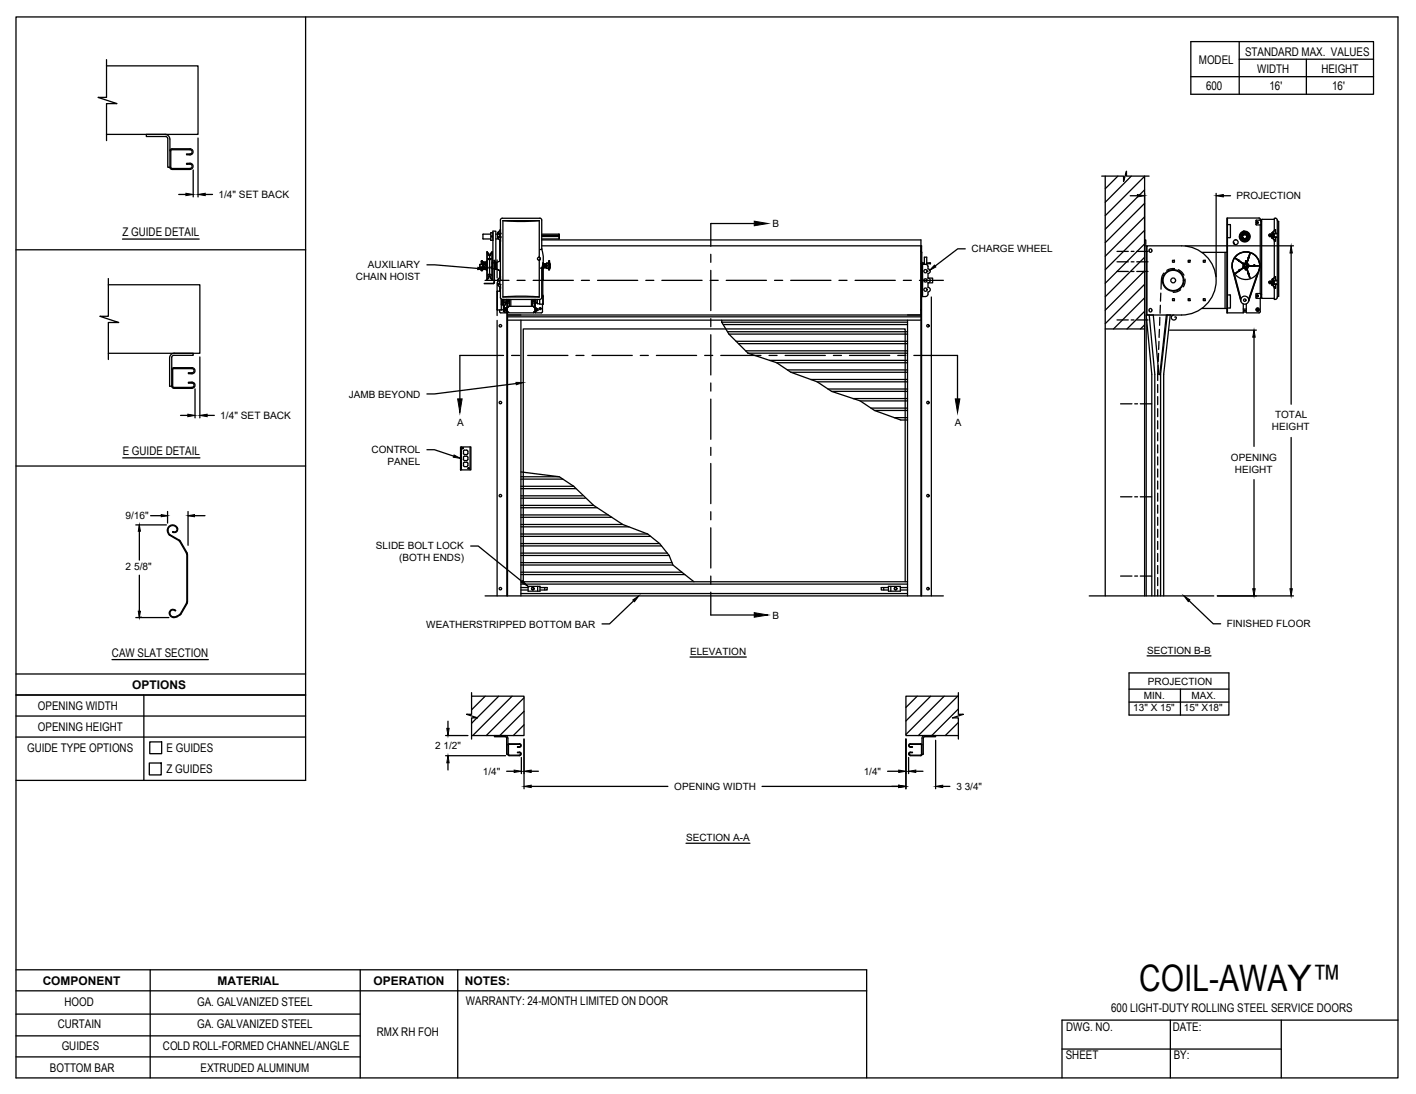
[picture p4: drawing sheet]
<svg xmlns="http://www.w3.org/2000/svg" width="279mm" height="216mm" viewBox="0 0 279 216" stroke-linecap="round" stroke-linejoin="round" font-family="sans-serif">
<!-- layer: ANNOTATIONS -->
<g fill="none" stroke="#000" stroke-width=".25">
<path d="M35.3 38.4h1.4M38.1 33.5v5.4M39.1 27.2v11.7M40.5 38.4h1.4M223 38.6h1.4M225.8 38.2v11.4M240 38.2v16.4M241.4 38.6h1.4M84.2 52.3h1.5l8.6 .7M190.5 49.1h-1.5l-4.5 3.4M233.8 48.5h21.4M254.8 49.9v29.9"/>
<path d="M38.5 76.8v5.7M39.4 70.4v12.1M101.9 75.7l-16.2 2h-1.5M230.8 65.2h17.1M247.4 66.5v21.6M35.6 82h1.5M40.9 82h1.4M84.2 88.8h1.5l3.8 1.2M247.4 94.7v21.5M254.8 86.3v29.9M26.8 103.6h6M27.5 103.6v6.9"/>
<path d="M27.5 113.5v8.4M29.7 101.8h3.4M33.1 100.9v2.3M37.1 100.9v6.7M37.1 101.8h3.3M92.9 107.8h1.5l8.6 7M125 118.6l-4.7 4.5h-1.5M234.6 118.6l4.8 4.5h1.5M240.2 117.6h15M26.8 121.9h6.5M136.2 129.7h11.1M222.8 132.8h19.7v8.3h-19.7z"/>
<path d="M222.8 136h19.7M222.8 138.6h19.7M226.3 129.4h12.7M232.9 136v5.1M87.9 145.2h4.4M87.9 149.1h11.9M88.4 142.3v1.4M88.4 150.5v1.5M100 152.2h1.5M102.9 149.5v3.2M103.4 145.9v9.8M104.8 155.2h27"/>
<path d="M104.8 152.2h1.4M150.4 155.2h26.9M175.1 152.2h2.2M178.8 145.9v9.8M179.3 149.5v3.2M180.7 152.2h1.4M184.6 146.1v9.6M186 155.2h1.4M135.4 166.4h12.6"/>
</g>
<!-- layer: RMZ LH F.O.H. -->
<g fill="none" stroke="#000" stroke-width=".25">
<path d="M217.4 34.8h4.3v1l.6-2v1h4.4M218.1 34.8v82.8M220.6 34.8l-2.5 2.5M223.2 34.8l-5.1 5.1M225.8 37.5l-7.7 7.7M94.7 52.2h.3M94.7 52.7h.3M94.7 52.2v.5M95 52.2h.2M95 52.7h.2M95 53.4h.2M95 51.6h.2"/>
<path d="M95 52.7v.7M95.1 51.5v.7zM95.1 52.7v.7M95.1 51.5v.7M95.2 51.6h-.2v.6M95.2 52l.1 .9M95.2 51.6v1.8M95.3 52.2h.1M95.3 52.2v.6M95.3 52.1h.1M95.3 52.8h.1M95.3 52.7h.1"/>
<path d="M95.3 52.1l-.1 .8M95.3 52.1v.1M95.4 51.7v.3M95.4 52.9v.3M95.4 51.8v.2h.6M95.4 51.8h.6M95.4 52.9v.3h.6M95.4 52.9h.6M95.4 52.7h.2M95.4 52.9h.1M95.4 52.2v.6M95.4 52.2h.3"/>
<path d="M95.5 52.2l-.1-.1v.7M95.5 52.7l.1 .1M95.6 52.8h.1M95.7 52.7l.3 .1M95.7 55.3h4.7M95.8 52.1l.1 .1M95.8 52.2l-.2 .6M95.8 52.1l-.2 .7M95.8 52.1h.1M95.8 52.2h.2M96 51.8h-.6M96 53h-.6"/>
<path d="M96.1 51.6h-.1v1.8h.1M96.1 49.7v5.5M96.2 50h.1M96.2 49.8l.2 .3M96.2 51.1l.2 .1M96.2 50l-.1-.3v5.5M96.2 50l.2 .3M96.2 52.9h.1M96.3 52.9h.1M96.4 51.2h.1M96.4 54.9l-.2 .1-.1 .2M96.4 50.1l.1 .1"/>
<path d="M96.4 50.1h.1M96.4 50.2l.1 .1M96.4 54.8v.1M96.4 54.1l-.2 .2M96.5 50.3v.1M96.5 54.6l-.1 .2M96.5 54.6h.1M96.5 54.7h.1M96.5 50.4l.1 .1M96.6 50.5h.1M96.6 54.4l-.1 .2M96.6 54.4l.1 .1"/>
<path d="M96.6 50.5v3.9M96.7 54.5l.1 .3M96.7 50.4h.1M96.7 50.4l-.1 .1M96.7 50.3v.1M96.8 50.3l.3-.6v5.5M96.8 54.1l.2 .2M96.8 50.1l-.1 .2M96.8 54.8v.1M96.8 51.2h.1M96.8 54.9l.2 .2M96.8 50.1h.1"/>
<path d="M96.8 50.2h.1M96.8 46.2l-1.5 .1v.9h1.5M96.9 52.9h.1M97 52.9h.1M97 46.7h.2M97 54.3h.1M97 46.6h.1v.2h-.1zM97 55.1h.1M97 49.9l-.2 .2M97 51.1l-.2 .1M97 55.1l.1 .1M97 49.8v.1"/>
<path d="M97.1 49.7v5.5M97.1 51.8h.1M97.1 53.1h.1M97.1 53h.1M97.1 45.9h-.3v1.5h.5M97.2 45.9h.1M97.2 51.9h.3M97.2 53h.3M97.2 51.9h-.1M97.2 51.9v1.1M97.5 55.8v-4.4l.1 4.4M97.5 55.8l-.1 .1"/>
<path d="M97.5 55.8l-.1 .2h-1.9l1.9-.1M97.6 51.8h.2M97.6 53.2h.2M97.8 51.8v1.4M97.8 51.8v-6.2h-.5v6.3M97.8 47.2h.6M97.8 46.2h.4M97.9 52.7h.1M97.9 52.2h.1M97.9 51.9h.1M97.9 53v.1M97.9 53l.8 .5-.8-.4"/>
<path d="M97.9 53.1h.1M98.1 51.3v3.5M98.1 55.8v6.5M98.1 57.5v3.7l1.2-.1M98.1 57.5v3.6M98.1 57.5h.6M98.2 55.5h.4v.4l-.4 .1M98.2 46.9l.1 .1M98.2 46.9l.6 .7M98.2 55.3h.1M98.2 46h.1M98.2 56v.1h.6"/>
<path d="M98.2 55.3h.6M98.2 46h.6M98.2 46v.9M98.2 55.3v.7M98.2 46.9h.6M98.3 46.7h.5M98.3 55.2l-.1 .1M98.3 45.9l-.1 .1M98.3 56.2l-.1-.1 .6 .8M98.3 56.2h.1M98.3 47h.1M98.3 56.2v.1"/>
<path d="M98.3 45.9h.1M98.3 56.3h.1M98.3 56.3l.4 .6M98.3 47l.4 .6M98.5 46.2h.3M98.5 46.2h-.1M98.5 46.2l.1 .1M98.6 46.6l-.1 .1M98.6 46.2h.1M98.6 46.6v-.3v.3M98.6 47.4v4.1M98.6 53.4v1.4"/>
<path d="M98.6 56.6v.9M98.7 51.5l-.8 .4M98.7 46.7h-.5h.6M98.7 56.9h.1M98.7 47.6h.1M98.7 46.2v.5M98.7 54.6l-.5 .7M98.7 45.3l-.5 .7M98.7 54.6l-.4 .6M98.7 54.6h.1M98.7 45.3l-.4 .6M98.7 45.3h.1"/>
<path d="M98.7 46.7h.1M98.8 56.1l-.1 2.6 .4 .4v.3M98.8 47.6l-.1 7M98.8 46.9v.7M98.8 54.6v.7M98.8 46.1l-.1 .1M98.8 46.1l-.6 .1h.5M98.9 59v2.2M98.9 59v1.2M99 59.4v.6l.2 .1M99.1 59.3v.1M99.1 59.4h-.1"/>
<path d="M99.2 59.1l.1 1.1M99.2 43.6l4 .1 3.2-.1M99.2 58.6l4-.2 3.2 .2M99.2 43.5v15.1M99.2 58.6h7.2M99.2 43.5h7.2M99.3 59.1v1.1M99.3 59.1v2.4l.1-2.4M99.5 59.1v.6h.3v-.6M99.7 59.7v.5l-.2 .1M99.8 59.6h.1M99.9 59.8h.1"/>
<path d="M99.9 59.1v.7M100 59.9h.1M100 59.1v58.5M100.1 59.1v58.5M100.2 59.8v.8M100.3 59.8h-.2M100.3 59.5h.1M100.3 59.5h.2M100.3 59.1v.7M100.5 59.1v1.4M100.8 59.1v1.4M102 55.3h1.6"/>
<path d="M104.9 59.1v1.4M105 59.1l.1 1.4M105.1 59.1v.6h-.1M105.1 59.5h.2M105.2 55.3h7.9M105.3 59.1l.1 .7M105.3 59.8h.1M105.4 59.5h.1M105.4 59.8h.1M105.5 59.8v.8M105.5 59.1v2.6h1.5v-1.7M105.6 59.1v2.6"/>
<path d="M105.7 59.1l-.1 .8M105.7 59.7h.3M105.7 59.1v.7M105.7 59.8h.1M106 59.1v.8h.5M106.4 50.8l.2 .3-.2 .3v7.2M106.4 50.8h.1M106.4 51.4h.1M106.4 43.5v7.3M106.5 43.1l.4 .3v5.8M106.5 52.9l.4 .1M106.5 43.1h-7.6l-.2 .3 .1 2.6"/>
<path d="M106.5 59.1h-7.5v.3h.1M106.9 49.2l.3 1.9-.3 1.9M106.9 53v5.7l-.2 .3-.2 .1v.9h.6M106.9 49.2l-.4 .1M106.9 53h.1M106.9 49.2h.1M106.9 48.5h74.9v1.2M106.9 47.3h74.8v70.3M106.9 46.4h3.4M106.9 46.2h3.4M106.9 46.7h3.5M107.1 52.2v7.8"/>
<path d="M107.1 58.4h.1M107.1 58.4v1.6M107.2 51.9v1.1M107.2 51.8l-.1 3.4M107.2 52.1l.1 .1M107.3 52.7h-.1M107.3 52.7v.1M107.3 52.2v.5M107.4 52.7h.1M107.5 52.2l-.1-.2-.1 .7M107.5 52.2l-.1 .7-.2-.2M107.7 52.2l-.1 .7-.2-.2"/>
<path d="M107.7 52.2h.1M107.7 52.2l-.1-.2-.1 .8M107.8 52.7l.1 .2M107.8 52.2v.7l-.1-.2M107.8 52.7v.1M107.8 52.2h.1M107.9 52.1l-.2 .1v.6M107.9 52.6v.1M108 51.9v.6h.4M108 51.9h.4l.1 .2-.3 .1 .3 .1M108 52.5v.5h.4l.1-.2-.3-.1 .3-.1M108 51.9v1.1"/>
<path d="M108.3 51.9v-.5h.1l.1 1.6-.1 .3-.1-.1M108.3 53v.2zM108.3 52.7h.2M108.3 53h.1M108.5 52.3v.3zM108.5 52.1h.1M108.5 52.2l-.2 .1M108.5 52.7v.1M110.3 46.2v1h-3.4M110.3 46.2l.1 .3h-3.5M110.3 46.7v.5M114.7 55.3h1.6"/>
<path d="M117.9 55.3h7.9M127.4 55.3h1.6M130.6 55.3h7.9M140.1 55.3h1.6M143.3 55.3h7.9M152.8 55.3h1.6M156 55.3h8M165.5 55.3h1.6M168.7 55.3h8M178.2 55.3h1.6M181.4 55.3h4.7M181.7 49.7l.2 .2v1.8l.1 .2"/>
<path d="M181.7 49.7h.1M181.7 52h.7M181.8 52v65.6M181.8 54.9h.2M181.8 55.8h.2M182.1 51.9h.3M182.4 52.2v-1.4h.5v1.4M182.7 52.2l.4 .2v.7a.44 .44 0 0 1 .5 .4 .44 .44 0 0 1-.5 .5v.9M182.7 52.2h-.7v6.3l.9-.1 .2-.1v-.7a.46 .46 0 0 0 .5-.4 .46 .46 0 0 0-.5-.5v-.9a.46 .46 0 0 0 .5-.5 .46 .46 0 0 0-.5-.4M182.9 52h.7M182.9 51.9h.5M183.1 54.9h.9v.9h-.9"/>
<path d="M183.4 51.9l.2 .1M183.6 52h.1M183.8 58.6v59M218.1 42.6l7.7-7.8v82.8M220.4 51.7h2.2M220.4 53.6h2.2M220.4 49.6h2.2M223.2 51.7h.6M223.2 53.6h.6M223.2 49.6h.6M224.3 51.7h2.2M224.3 53.6h2.2"/>
<path d="M224.3 49.6h2.2M225.8 40.1l-7.7 7.8M225.8 42.8l-7.7 7.8M225.8 45.5l-7.7 7.7M225.8 47.3h.3v.9M225.8 48.1l-7.7 7.8M225.8 50.8l-7.7 7.8M225.8 53.4l-7.7 7.8M225.8 56.1l-7.7 7.8M225.8 58.8l-6.1 6.1M225.8 48.5h.5M226.2 48.5v69.1"/>
<path d="M226.3 48.5h6.9a6.8 6.8 0 0 1 6.8 6.8 6.8 6.8 0 0 1-6.8 6.9h-6.9zM226.7 49.4l.3-.3 .3 .3M226.7 49.5l.3 .3 .3-.3M226.8 49.4v.2M227.3 49.4v.2M229 57.8v1.6M229.7 53.9l-.2 .2a4.8 4.8 0 0 0-.4 3M231.4 51.4h.3v.4h-.3zM231.4 58.9h.3v.4h-.3zM231.8 53l-.9 .1-.7 .3M232.5 53.2l.5 .3 .6 .8M233 57.2l-.6 .3-.9 .2"/>
<path d="M233.8 55.1v.8l-.3 .7M234.4 51.4h.4v.4h-.4zM234.4 58.9h.4v.4h-.4zM237.2 49.8h4.9M237.4 51.4h.4v.4h-.4zM237.4 58.9h.4v.4h-.4zM241.7 49.8v11.1M242.2 58.2l.6 .1v2.4M242.2 43v18.7M242.2 44.3h.5M242.7 44.3l.1 2.5-.6 .1M243.2 53.2l1.6 6.2"/>
<path d="M243.2 53.1l1.6 6.1M243.4 47.9l.1 .1M243.4 47.9l.1 .3M243.5 53.8l1.4 5.2M243.5 48.2h.1M243.6 50.8v.1M243.6 50.8h.1M243.8 51l.6 .5-.6-.4M243.9 51l.6 .4zM244.4 53.4l-.6 .5 .7-.4M244.4 53.4h.1M244.4 51.5h.1"/>
<path d="M244.5 53.5h.1M244.5 53.5l-.6 .4 .6-.4M244.5 53.4l-.1 .1M244.6 53.4h.1M244.6 51.6h.1M244.6 51.6l.7 .5M244.6 53.4l-.1 .1M244.6 51.5l-.2-.1 .1 .2M244.6 51.5l.7 .6M244.6 51.5l.8 .5M244.6 51.5l.8 .6M244.8 46l.6-.4v.1a.97 .97 0 0 1 1.1 .3 .97 .97 0 0 1 .1 1.1 1.07 1.07 0 0 1-1.6 .5 1.07 1.07 0 0 1-.2-1.6z"/>
<path d="M245.2 46.8h.1M245.3 52.6l.2 .3M245.3 52.8l-.7 .6 .7-.6M245.3 52.8v-.1l.1 .1-.8 .6M245.3 52.8h.1M245.3 52.3l-.1 .2 .2 .3M245.3 46.3h.1M245.4 52.1h.1M245.4 52.9l-.8 .5M245.4 52.1h-.1M245.4 45.9l-.2 .2M245.4 52.8l.3 .2"/>
<path d="M245.5 52l-.2 .3M245.5 45.9h.1M245.5 45.9v.1M245.5 52.5l.2 .2M245.5 52.4v.1M245.6 46.3a.41 .41 0 0 0-.4 .5 .41 .41 0 0 0 .7 .2 .41 .41 0 0 0-.1-.7M245.6 46.2a.48 .48 0 0 0-.4 .7 .48 .48 0 0 0 .7 .1 .48 .48 0 0 0-.1-.7M245.6 46.2v.1h.2M245.6 46.2v.1M245.7 52.2l-.2 .2M245.7 53h.1M245.7 52.7v.3"/>
<path d="M245.7 52.7l.1 .1M245.7 52.2h-.1M245.8 52.7l-.1 .6 .3-.1v-.2M245.8 52.2v-.8l.1 .8M245.8 51.9h-.3l-.2 .4M245.8 52.2h-.1M245.8 52.9l.1 .1M245.8 46.3h.1M245.8 53h.1M245.9 52.7l-.1 .5 .1-.2M245.9 51.5l.1 .7M245.9 53l-.1 .2"/>
<path d="M245.9 52.9l.1 .1M245.9 51.9h.1M246 53h.1M246 51.9a.53 .53 0 0 1 .5 .6 .53 .53 0 0 1-.5 .5M246 52.7v.3M246 52.7l-.1 .1M246 46.4h.1M246 51.9h.1M246 53.1l.3 .9M246 52.2l.1 .3M246.1 51.9h.1M246.1 51.9l.3-.9-.3 .9"/>
<path d="M246.1 46.5a.48 .48 0 0 0-.8-.1 .48 .48 0 0 0 .2 .8 .48 .48 0 0 0 .6-.6M246.1 53l.2 1M246.1 53l.3 1M246.1 52.5l-.1 .2M246.2 46.3l.2 .2M246.3 54v.1M246.3 54h.1M246.3 50.9h.1M246.3 50.9l-.3 .9M246.3 54l.1 .1M246.3 50.8v.1M246.3 51l-.3 .9"/>
<path d="M246.3 54.1h.1M246.3 50.8h.1M246.3 54.1l.3 .7M246.4 46.5h.1M246.4 54h.1M246.4 51h.1M246.4 46.5l-.1 .1M246.4 53.9l.2 .9M246.4 50.8v.1M246.4 59.3l2-6a2.72 2.72 0 0 0-2.5-3.6 2.72 2.72 0 0 0-2.7 3.4 2.75 2.75 0 0 1 2.8-3.4 2.75 2.75 0 0 1 2.5 3.6l-2.1 6.2M246.4 54.1h.1M246.4 54.1l.2 .7"/>
<path d="M246.4 52.4l1 .1M246.5 52.5h.1M246.5 52.5h.9h-.9M246.5 52.4h.9M246.6 50.1l-.3 .7M246.6 50.1h.1M246.6 50.1l-.2 .7M246.7 50.1l-.3 .9M247.4 52.5h.2M247.4 52.5h.1M247.4 52.4h.1M247.6 52.4h-.2"/>
<path d="M247.6 52.4l-.2 .1M247.6 52.5h.1M247.6 52.4h.1M247.6 52.5h.7M247.6 52.4h.7M247.8 58l1-.1v1h-.9M247.8 58.8l.1 .1M247.8 58v.8M247.9 43.4l-.1 .1M247.9 43.5h.9v.9h-1v-.9M247.9 43.8h.2l.1 .2-.1 .1zM248 58.3h.1l.1 .2-.2 .1z"/>
<path d="M248.1 53.9l-1.7 5.1M248.7 43.5l-.1-.4-.2-.1h-6.3v18.7h3.2v-1.7M248.7 58.9v2.6l-.3 .2h-2.5v-1.7M248.7 44.4v13.5M248.8 58.1h.1M248.8 58.7h.1M248.8 43.7h.1M249 58.9h2.4M250.4 46.5h.1M250.4 46.4h.1M250.4 55.8h.1M250.4 55.6h.1"/>
<path d="M250.4 46.4v.1M250.4 55.6v.2M250.5 55.8h.1M250.5 46.4v.1M250.5 55.6v.2M250.5 46.5v.2h.8M250.5 55.8v.2h.8M250.5 55.6h.1M250.6 55.7l.1-.1 .1 .1-.2 .1zM250.6 46.4l.1-.1 .1 .1M250.6 46.4h.1M250.6 46.4l.1 .2 .1-.2"/>
<path d="M250.6 46.4h.2M250.6 46.5h.2zM250.7 55.8h.1M250.7 55.6v.2M250.8 55.6l-.1 .3zM250.8 46.5h.1M250.9 46.4v.1M250.9 55.6l.1 .2M250.9 46.5h.1M250.9 55.8h.1M250.9 46.4h.1M250.9 55.6h.1"/>
<path d="M251 46.4h-.1M251 55.6l-.1 .1M251 46.5h-.1M251 55.2l.1 .1M251 45.9l.1 .1M251 55.2h.1M251 45.9h.1M251 56.2v.1M251 47h.1M251 45.9l.5-.6h.2l-.6 .7M251 56.2l.6 .7h-.1M251 56.2h.1"/>
<path d="M251 47l.6 .6h-.1M251 45.9v1.1M251 55.2v1.1M251 56.2l.1 .1M251.1 55.2h.1M251.1 56.3h.1M251.1 47h.1M251.1 55.2h-.1M251.1 56.1l-.1 .1M251.1 46.9l-.1 .1M251.1 55.3h.1M251.1 46h.1"/>
<path d="M251.1 55.3l.6-.7v.7M251.1 55.3h.8M251.1 46h.8M251.1 56.2l.6 .7M251.1 46v.2M251.1 46.7v.2M251.1 55.3v.2M251.1 56v.1M251.2 46v.2M251.2 46.7v.2M251.2 55.3v.2M251.2 56v.1"/>
<path d="M251.2 56h.1M251.2 46.7h.1M251.2 46.2h.1M251.3 55.4l-.1 .1M251.3 56h.6M251.3 55.4h.6M251.3 46.7h.6M251.3 46.2v.1M251.3 55.5h.1M251.3 46.6v.1M251.3 55.9v.1M251.3 46.2h-.8v.2"/>
<path d="M251.3 55.5h-.8v.1M251.3 46.2v.5M251.3 55.5v.5M251.4 43.3l-2.5 .1 .1 15.5M251.4 45.4v-2.3a.42 .42 0 0 1 .6 .3v15.3a.44 .44 0 0 1-.6 .4v-2.4M251.4 46.2v.5M251.4 47.4v7.3M251.4 55.4v.6M251.5 56.9h.1M251.5 47.6h.2M251.5 56.9h.2M251.7 54.6h-.2l-.5 .6"/>
<path d="M251.7 46.9v.7l-.6-.7M251.7 45.3v.7M251.7 56.1v.8M251.9 56.1l-.8 .1M251.9 46.9h-.8M251.9 46.1l-.6 .1M252 43.5l.3 .2v14.8l-.3 .1M98.1 63.2v54.4M98.6 61.5l.2 .2h1.3M98.6 61.2v.3M99.2 60.1l.1 .1M99.3 60.3h.1"/>
<path d="M99.4 60.2l.1 .1M99.4 60.3v.3l.1-.3M99.4 61.1h.1M99.4 60.9h.3M99.4 60.7h.6M99.5 61l.1 .6h.4M99.5 61h.2M99.5 61v.3h.2M99.9 61.3l.1 .1M99.9 60.9v.4M99.9 61.1l-.2 .1 .2 .1M99.9 60.9h-.1v.2"/>
<path d="M100 60.8h.1M100 61.4h.1M100 60.8l-.1 .1M100 60.7h-.2M100.1 61.6h.2l.1 .1h4.9v-.1h.2M100.1 60.6h.2l.1-.1h4.9v.1h.2M100.1 62.2h81.6M100.1 62.5h81.6M100.1 63.2h81.6M102.8 63.2v54.4M105.3 61.6h.2M105.6 60.8h.1"/>
<path d="M105.6 61.4h.1M105.7 60.8h.1M105.7 60.8v.6M105.7 61h.2v.3h-.2M105.7 61.3v.1M105.7 61.4h.2M105.9 61.3h.1M105.9 60.8h-.2v.5M105.9 61.3v.1M105.9 61v-.2v.5M105.9 61h.2M105.9 61.3h.2"/>
<path d="M106.1 61v.3M106.1 61h.1M106.1 61.2v.1M107.1 60h.1M142.4 63.6l1.4 2.3 3.8 3.8M142.4 63.6h36.7M142.4 63.2v.4M142.7 64.1h36.4M143.6 65.5h35.5M143.8 65.9h35.3M145.2 67.4h33.9M145.7 67.8h33.4"/>
<path d="M147.1 69.2h32M147.6 69.7l5.6 1.9 2.9 1.9 5.1 1.9 2.9 1.8h15M147.6 69.7h31.5M151.8 71.1h27.3M153.2 71.6h25.9M155.4 73h23.7M156.1 73.5h23M160 74.9h19.1M161.2 75.4h17.9M163.4 76.8h15.7M164.1 77.2l5.6 1.9 2.9 1.9 5.1 1.9h1.4M168.3 78.7h10.8"/>
<path d="M169.7 79.1h9.4M179.1 63.2v54.4M218.1 64.9h7.7M220.4 63.1h2.2M221.1 79.7h2.3M223.2 63.1h.6M223.9 79.7h.6M224.3 63.1h2.2M225 79.7h2.2M225.8 61.4l-3.4 3.5M225.8 64.1l-.8 .8M226.7 61.3l.3 .3 .3-.3"/>
<path d="M226.7 61.1l.3-.2 .3 .2M226.8 62.2l1.1 11.7v43.7M226.8 61.2v.1M227.3 61.2v.1M228.4 75.9v1.6M228.4 78.3v1.6M228.5 72.1l-.1 3M228.6 69.7l-.1 1.6M228.7 67.4l-.1 1.6M228.8 65l-.1 1.6M228.9 62.6l-.1 1.6M229 60.2l-.1 1.6"/>
<path d="M230.1 62.2l-1.3 11.7-1.2-11.7h-1.4l1.1 11.7v43.7M231.6 62.2a.49 .49 0 0 0-.5 .5 .49 .49 0 0 0 .5 .4 .49 .49 0 0 0 .5-.5h-.3M237.2 60.9h4.9M242.8 60.7l-.6 .1M245.3 61.6h.6M245.3 61h.6M248 60.9h.3l.1 .2-.1 .2h-.3l-.1-.2zM90.9 88.2h2v4.5h-2zM91 88.2v4.5M91.2 88.5h.1M91.2 88.5h.2M91.3 88.4h.1"/>
<path d="M91.3 88.5h.1M91.3 88.4v.1M91.4 88.5h.1M91.4 89.1l.3-.3h.4l.2 .3M91.4 90.2l.3-.2 .5 .1 .1 .1M91.4 91.4l.3-.2 .5 .1 .1 .1M91.5 89.1v.5l.6 .1 .2-.2M91.5 90.3v.5l.6 .1 .2-.2M91.5 91.4l-.1 .5 .3 .2h.4l.2-.2M92.3 89.1v.4M92.3 90.3v.4M92.3 91.4v.5"/>
<path d="M92.4 92.4h.1M92.4 92.3v.2M92.4 92.5h.1M92.4 92.3h.1M92.5 92.4h.1M92.8 88.2v4.5M102.8 93.1l7.6 1 2.8 1.9M102.8 99.7h14.3M102.8 98.3h12.7M102.8 97.9h12.1M102.8 94.1h7.6M102.8 94.6h8.3"/>
<path d="M102.8 96h10.4M102.8 96.4h10.8M113.2 96l3.9 3.7M117.1 99.7l5.8 3.8 4.9 1.9 2.4 1.9 1.8 2.3 .8 1.9 4.1 3.3M171.9 80.5h7.2M172.6 81h6.5M176.4 82.4h2.7M221.1 98h2.3M223.9 98h.6M225 98h2.2M228.4 80.6v1.6M228.4 83v1.6"/>
<path d="M228.4 85.4v1.6M228.4 87.8v1.6M228.4 90.2v1.6M228.4 92.6v1.5M228.4 94.9v1.6M228.4 97.3v1.6M228.4 99.7v1.6M95.7 117.6h90.4M102.8 117.1h76.3M102.8 115.3h76.3M102.8 114.8h76.3M102.8 116.4h1.4"/>
<path d="M102.8 116h1.4M102.8 113.4h32.3M102.8 112.9h31.7M102.8 111.5h30M102.8 111h29.8M102.8 109.6h29.2M102.8 109.2h28.9M102.8 107.7h27.7M102.8 107.3h27.4M102.8 105.9h25.6M102.8 105.4h25M102.8 104h21.3"/>
<path d="M102.8 103.5h20.1M102.8 102.1h17.9M102.8 101.6h17.2M102.8 100.2h15.1M103.3 114.8v-49.9h75.3v49.9M104.2 115.7h2.4v1h-2.4zM106.1 115.7v1M106.6 116h1.4v.4h-1.4M107.5 116v.4M174.4 116v.4M175.3 116h-1.4v.4h1.4M175.3 115.7h2.4v1h-2.4z"/>
<path d="M175.8 115.7v1M177.7 116.4h1.4M177.7 116h1.4M214.9 117.6h24.6M221.1 113.7h2.3M223.9 113.7h.6M225 113.7h2.2M228.4 102.1v1.6M228.4 104.5v1.5M228.4 106.8v1.6M228.4 109.2v1.6M228.4 111.6v1.6"/>
<path d="M228.4 114v1.6M228.4 116.4v1.2M229 117.6v-43.7l1.3-11.7h.6l-1.3 11.7v43.7M93 137.4h10.4v7.8h-10.4M93 136.7v4.3h-.9l2.1 .7h-1.2v4.2M93.1 137.4h-.1M95.7 137.4l-2.7 2.7M98.4 137.4l-4.3 4.2M101 137.4l-7.7 7.8M103.4 137.7l-7.5 7.5M181 137.4l-2.2 2.2M183.6 137.4l-4.8 4.9"/>
<path d="M186.3 137.4l-7.5 7.5M189 137.4l-7.8 7.8M189.1 137.4h-10.3v7.8h10.3M189.1 136.7v4.3h1l-2.2 .7h1.2v4.2M189.1 139.9l-5.2 5.3M92.2 141h-.1M94.1 141.7l-1.1 1M100 145.6l-.3-.2h-2.1v-.2h2.1l.4 .2 .1 .3M100 145.6v3.3h.2v-3.2M100.2 148.9l.2 .2h2.1a.36 .36 0 0 0 .3-.3 .36 .36 0 0 0-.3-.4h-.4v.1l.6 .1v.3l-.2 .1h-2l-.2-.1M100.3 147v1.9M100.4 146.9l-.1 .1"/>
<path d="M100.4 146.8l-.2 .2M100.5 146.9h2M100.5 146.8h2M102.5 146.9l.2 .2-.2 .3M102.5 146.8a.35 .35 0 0 1 .3 .3 .35 .35 0 0 1-.3 .4M102.5 147.4h-.4v.1h.4M103.4 140.4l-4.8 4.8M103.4 143l-2.1 2.2M179.6 146.8a.35 .35 0 0 0-.3 .3 .35 .35 0 0 0 .3 .4M179.6 146.9l-.2 .2 .2 .3M179.6 147.4h.4v.1h-.4M179.6 146.9h2.1"/>
<path d="M179.6 146.8h2.1M181.7 146.9l.1 .1v2h-2.3l-.1-.2 .1-.2 .5-.1v-.1h-.4a.36 .36 0 0 0-.3 .4 .36 .36 0 0 0 .3 .3h2.1l.2-.2M181.7 146.8l.2 .2M182.2 145.6v3.3h-.3M182.2 145.6l.2-.2h2.2v-.2h-2.1l-.5 .2-.1 3.5M189.1 142.6l-2.6 2.6"/>
<circle cx="106.3" cy="51.1" r=".29"/>
<circle cx="182.6" cy="55.3" r=".33"/>
<circle cx="182.6" cy="53.5" r=".33"/>
<circle cx="182.6" cy="57.2" r=".33"/>
<circle cx="231.5" cy="55.3" r="2.13"/>
<circle cx="231.5" cy="55.3" r="2"/>
<circle cx="231.5" cy="55.3" r=".48"/>
<circle cx="243.8" cy="47.8" r=".47"/>
<circle cx="245.3" cy="45.7" r=".03"/>
<circle cx="245.5" cy="45.7" r=".03"/>
<circle cx="245.6" cy="46.7" r=".96"/>
<circle cx="245.6" cy="59.2" r=".79"/>
<circle cx="245.6" cy="46.7" r=".79"/>
<circle cx="245.6" cy="46.7" r=".5"/>
<circle cx="245.6" cy="46.7" r=".71"/>
<circle cx="245.6" cy="59.2" r=".24"/>
<circle cx="245.8" cy="52.4" r="2.72"/>
<circle cx="245.8" cy="52.4" r=".29"/>
<circle cx="245.8" cy="52.4" r=".24"/>
<circle cx="248.1" cy="43.9" r=".2"/>
<circle cx="248.1" cy="58.4" r=".2"/>
<circle cx="250.7" cy="46.4" r=".16"/>
<circle cx="250.7" cy="55.7" r=".16"/>
<circle cx="98.7" cy="64.3" r=".24"/>
<circle cx="98.7" cy="79.4" r=".24"/>
<circle cx="106.6" cy="60.9" r=".2"/>
<circle cx="183.1" cy="79.4" r=".24"/>
<circle cx="183.1" cy="64.3" r=".24"/>
<circle cx="245.6" cy="61.3" r=".1"/>
<circle cx="248.1" cy="61.1" r=".33"/>
<circle cx="248.1" cy="61.1" r=".12"/>
<circle cx="248.1" cy="61.1" r=".24"/>
<circle cx="91.3" cy="88.5" r=".1"/>
<circle cx="92.4" cy="92.4" r=".1"/>
<circle cx="98.7" cy="97.8" r=".24"/>
<circle cx="183.1" cy="97.8" r=".24"/>
<circle cx="98.7" cy="116.2" r=".24"/>
<circle cx="105.1" cy="116.2" r=".24"/>
<circle cx="176.7" cy="116.2" r=".24"/>
<circle cx="183.1" cy="116.2" r=".24"/>
</g>
<!-- layer: ANNOTATIONS -->
<g fill="#000" stroke="#000" stroke-width=".2">
<path d="M36.7 38.1l1.4 .3-1.4 .2zM39.1 38.4l1.4-.3v.5zM224.4 38.4l1.4 .2-1.4 .3zM240 38.6l1.4-.2v.5zM94.3 52.7l1.4 .4-1.4 .1zM184.4 52.3l.3 .4-1.3 .7zM254.8 48.5l.2 1.4h-.5zM101.8 75.5h1.5l-1.4 .4zM247.4 65.2l.3 1.3h-.5zM37.1 81.7l1.4 .3-1.4 .2zM39.4 82l1.5-.3v.5zM89.6 89.8l1.3 .7-1.4-.3z"/>
<path d="M27.5 103.6l.2 1.2h-.4zM31.8 101.6l1.3 .2-1.3 .2zM37.1 101.8l1.3-.2v.4zM103.1 114.6l1 1.1-1.3-.7zM124.9 118.4l1.1-.8-.8 1.1zM233.6 117.6l1.2 .8-.3 .3zM247.2 116.2h.5l-.3 1.4zM254.5 116.2h.5l-.2 1.4zM27.3 120.6h.4l-.2 1.3zM88.2 143.7h.4l-.2 1.5zM88.4 149.1l.2 1.4h-.4zM101.5 152l1.4 .2-1.4 .2z"/>
<path d="M103.4 155.2l1.4-.2v.4zM103.4 152.2l1.4-.2v.4zM177.3 155l1.5 .2-1.5 .2zM177.3 152l1.5 .2-1.5 .2zM179.3 152.2l1.4-.2v.4zM184.6 155.2l1.4-.2v.4z"/>
</g>
<!-- layer: RMZ LH F.O.H. -->
<path d="M100.1 61.2h.1M181.7 61.2h.1" fill="none" stroke="#000" stroke-width=".2"/>
<!-- layer: SECTION CUTS -->
<g fill="none" stroke="#000" stroke-width=".25">
<path d="M140.3 50.2v1.6M140.3 53.4v7.9M148.8 44.1h-8.5v4.5M99.4 70.1h-8.7v8.6M100.9 70.1h1.6M104.1 70.1h8M113.6 70.1h1.6M116.8 70.1h8M126.3 70.1h1.6M129.5 70.1h8M139 70.1h1.6M140.3 62.9v1.6"/>
<path d="M140.3 66.1v7.9M140.3 75.6v1.6M140.3 78.8v7.9M142.2 70.1h8M151.7 70.1h1.6M154.9 70.1h8M164.4 70.1h1.6M167.6 70.1h8M177.1 70.1h1.6M180.3 70.1h8.6v8.6M140.3 88.3v1.6M140.3 91.5v7.9"/>
<path d="M140.3 101v1.6M140.3 104.2v7.9M140.3 113.7v1.6M140.3 116.9v4.5h8.5"/>
</g>
<path d="M148.8 43.6l2.7 .5-2.7 .5zM90.3 78.7h.9l-.5 2.7zM188.5 78.7h.9l-.5 2.7zM148.8 120.9l2.7 .5-2.7 .4z" fill="#000" stroke="#000" stroke-width=".2"/>
<!-- layer: ANNOTATIONS -->
<path d="M27.5 120.5h.1M27.8 121.9h.1" fill="none" stroke="#000" stroke-width=".2"/>
<!-- layer: DETAILS -->
<g fill="none" stroke="#000" stroke-width=".25">
<path d="M21 13h18.1v13.5h-18.1M21 11.8v7.4h-1.7l3.8 1.2h-2.1v7.3M32.7 26.9l.2 .1 .2 .4M32.7 26.9h-3.8v-.4h3.7a.92 .92 0 0 1 .9 .9M33.1 27.4v5.6h.4v-5.5M33.5 29.8l.2-.4h.2h3.6a.6 .6 0 0 1 .6 .6 .6 .6 0 0 1-.6 .6l-.7-.1v-.1h.7a.41 .41 0 0 0 .4-.4 .41 .41 0 0 0-.4-.5h-3.6l-.2 .3 .1 3.4h3.7a.41 .41 0 0 0 .4-.4 .41 .41 0 0 0-.4-.4h-.7v-.2h.7a.61 .61 0 0 1 .6 .6 .61 .61 0 0 1-.6 .6h-3.6l-.3-.2-.1-.2M21.4 56.2h18v13.5h-18M21.4 55v7.4h-1.7l3.7 1.2h-2v7.4M33.9 76.2v.2l.4 .2M34.1 76.2l.2 .3M34.1 73v3.2M34.3 70.1l-.2 .1-.2 .4"/>
<path d="M34.3 72.7l-.2 .3M34.3 72.6l-.4 .2v.2M34.3 72.7h3.6a.41 .41 0 0 1 .4 .5 .41 .41 0 0 1-.4 .4M34.3 72.6h3.6a.6 .6 0 0 1 .6 .6 .6 .6 0 0 1-.6 .6l-.7-.1v-.1h.7M34.3 70.1h3.8v-.4h-3.7a.92 .92 0 0 0-.9 .9v5.6h.4v-5.6M34.3 76.6h3.6M34.3 76.5h3.6M37.9 76.4a.41 .41 0 0 0 .4-.4 .41 .41 0 0 0-.4-.4h-.7v-.2h.7a.6 .6 0 0 1 .6 .6 .6 .6 0 0 1-.6 .6M33.5 105.5a.95 .95 0 0 1 0-1.5 .95 .95 0 0 1 1.4 .5 .53 .53 0 0 1-.8 .4v.1a.71 .71 0 0 0 1-.4 .71 .71 0 0 0-.6-.9 1.12 1.12 0 0 0-1.4 .5 1.12 1.12 0 0 0 .3 1.4l2 1.2 1.4 2.5 .1 9.5M33.5 105.5l2 1.2 1.4 2.4M36.9 118.8l-1.3 2.3-.7 .5M36.9 109.1v10"/>
<path d="M36.9 119.1l-1.2 2.1a1.52 1.52 0 0 1-2 .4 .76 .76 0 0 1-.1-1.1 .76 .76 0 0 1 1 0M34.7 120.5l-.1 .1a.67 .67 0 0 0-1.1 .4 .67 .67 0 0 0 .8 .8l.6-.2"/>
</g>
<!-- layer: TITLE BLOCK -->
<g fill="none" stroke="#000" stroke-width=".25">
<path d="M3.2 3.3h272.6v209.4h-272.6zM60.3 3.3v150.7h-57.1M235 8.2h36v10.4h-36zM235 15.1h36M244.5 11.7h26.5M244.5 8.2v10.4M3.2 49.3h57.1M24.2 47.2h15.1M3.2 92h57.1M24.2 90.4h15.3M3.2 137.2h57.1M3.2 133h57.1"/>
<path d="M22.1 130.2h19M28.4 137.2v16.8M3.2 141.3h57.1M3.2 145.5h57.1M29.5 150.6h2.3v2.3h-2.3zM29.5 146.4h2.4v2.3h-2.4zM3.2 195.5h167.8M3.2 191.4h167.8v21.3M29.6 191.4v21.3M71.1 191.4v21.3M90.3 191.4v21.3M3.2 208.6h67.9"/>
<path d="M3.2 204.4h67.9M3.2 200.1h67.9M209.6 207h43.2M230.9 201.3v11.4M252.8 201.3v11.4M275.8 201.3h-66.2v11.4"/>
</g>
<!-- layer: 0 -->
<path d="M257.8 11.7v6.9" fill="none" stroke="#000" stroke-width=".25"/>
<text font-size="7.2" x="224.8" y="195.5">COIL-AWAY™</text>
<g font-size="2.4">
<text x="245.7" y="11.1">STANDARD MAX. VALUES</text>
<text x="236.6" y="12.7">MODEL</text>
<text x="238" y="17.8">600</text>
<text x="248.1" y="14.4">WIDTH</text>
<text x="250.5" y="17.8">16'</text>
<text x="260.7" y="14.4">HEIGHT</text>
<text x="262.8" y="17.8">16'</text>
<text x="24.2" y="46.7">Z GUIDE DETAIL</text>
<text x="24.2" y="89.9">E GUIDE DETAIL</text>
<text x="22.1" y="129.7">CAW SLAT SECTION</text>
<text x="26.1" y="135.9">OPTIONS</text>
<text x="7.5" y="140.1">OPENING WIDTH</text>
<text x="5.4" y="148.4">GUIDE TYPE OPTIONS</text>
<text x="7.5" y="144.3">OPENING HEIGHT</text>
<text x="32.9" y="148.5">E GUIDES</text>
<text x="32.9" y="152.6">Z GUIDES</text>
<text x="8.4" y="194.4">COMPONENT</text>
<text x="42.9" y="194.4">MATERIAL</text>
<text x="73.7" y="194.4">OPERATION</text>
<text x="91.7" y="194.4">NOTES:</text>
<text x="11.4" y="202.8">CURTAIN</text>
<text x="12.7" y="198.5">HOOD</text>
<text x="38.9" y="202.9">GA. GALVANIZED STEEL</text>
<text x="38.9" y="198.6">GA. GALVANIZED STEEL</text>
<text x="91.9" y="198.4">WARRANTY: 24-MONTH LIMITED ON DOOR</text>
<text x="210.4" y="203.6">DWG. NO.</text>
<text x="219.2" y="199.8">600 LIGHT-DUTY ROLLING STEEL SERVICE DOORS</text>
<text x="231.4" y="203.4">DATE:</text>
<text x="12.2" y="207.3">GUIDES</text>
<text x="32.2" y="207.2">COLD ROLL-FORMED CHANNEL/ANGLE</text>
<text x="74.4" y="204.5">RMX RH FOH</text>
<text x="210.3" y="209.1">SHEET</text>
<text x="231.6" y="209">BY:</text>
<text x="9.8" y="211.5">BOTTOM BAR</text>
<text x="39.6" y="211.6">EXTRUDED ALUMINUM</text>
</g>
<g font-size="2">
<text x="43.1" y="39.1">1/4&quot; SET BACK</text>
<text x="244" y="39.3">PROJECTION</text>
<text x="152.4" y="44.9">B</text>
<text x="72.6" y="53">AUXILIARY</text>
<text x="191.7" y="49.8">CHARGE WHEEL</text>
<text x="70.2" y="55.4">CHAIN HOIST</text>
<text x="43.5" y="82.7">1/4&quot; SET BACK</text>
<text x="68.8" y="78.5">JAMB BEYOND</text>
<text x="251.6" y="82.6">TOTAL</text>
<text x="73.3" y="89.5">CONTROL</text>
<text x="90.2" y="84">A</text>
<text x="188.4" y="84">A</text>
<text x="251" y="84.9">HEIGHT</text>
<text x="76.5" y="91.8">PANEL</text>
<text x="242.9" y="90.9">OPENING</text>
<text x="243.6" y="93.3">HEIGHT</text>
<text x="24.8" y="102.5">9/16&quot;</text>
<text x="24.8" y="112.5">2 5/8&quot;</text>
<text x="74.2" y="108.3">SLIDE BOLT LOCK</text>
<text x="78.8" y="110.7">(BOTH ENDS)</text>
<text x="84.1" y="123.8">WEATHERSTRIPPED BOTTOM BAR</text>
<text x="152.4" y="122.2">B</text>
<text x="242.1" y="123.8">FINISHED FLOOR</text>
<text x="136.2" y="129.2">ELEVATION</text>
<text x="226.3" y="129">SECTION B-B</text>
<text x="226.5" y="135.1">PROJECTION</text>
<text x="223.6" y="140.4">13&quot; X 15&quot;</text>
<text x="225.7" y="138">MIN.</text>
<text x="233.6" y="140.4">15&quot; X18&quot;</text>
<text x="235.1" y="138">MAX.</text>
<text x="85.9" y="147.8">2 1/2&quot;</text>
<text x="95.3" y="152.9">1/4&quot;</text>
<text x="133.1" y="155.9">OPENING WIDTH</text>
<text x="170.4" y="152.9">1/4&quot;</text>
<text x="188.7" y="155.9">3 3/4&quot;</text>
<text x="135.4" y="166">SECTION A-A</text>
</g>
</svg>
